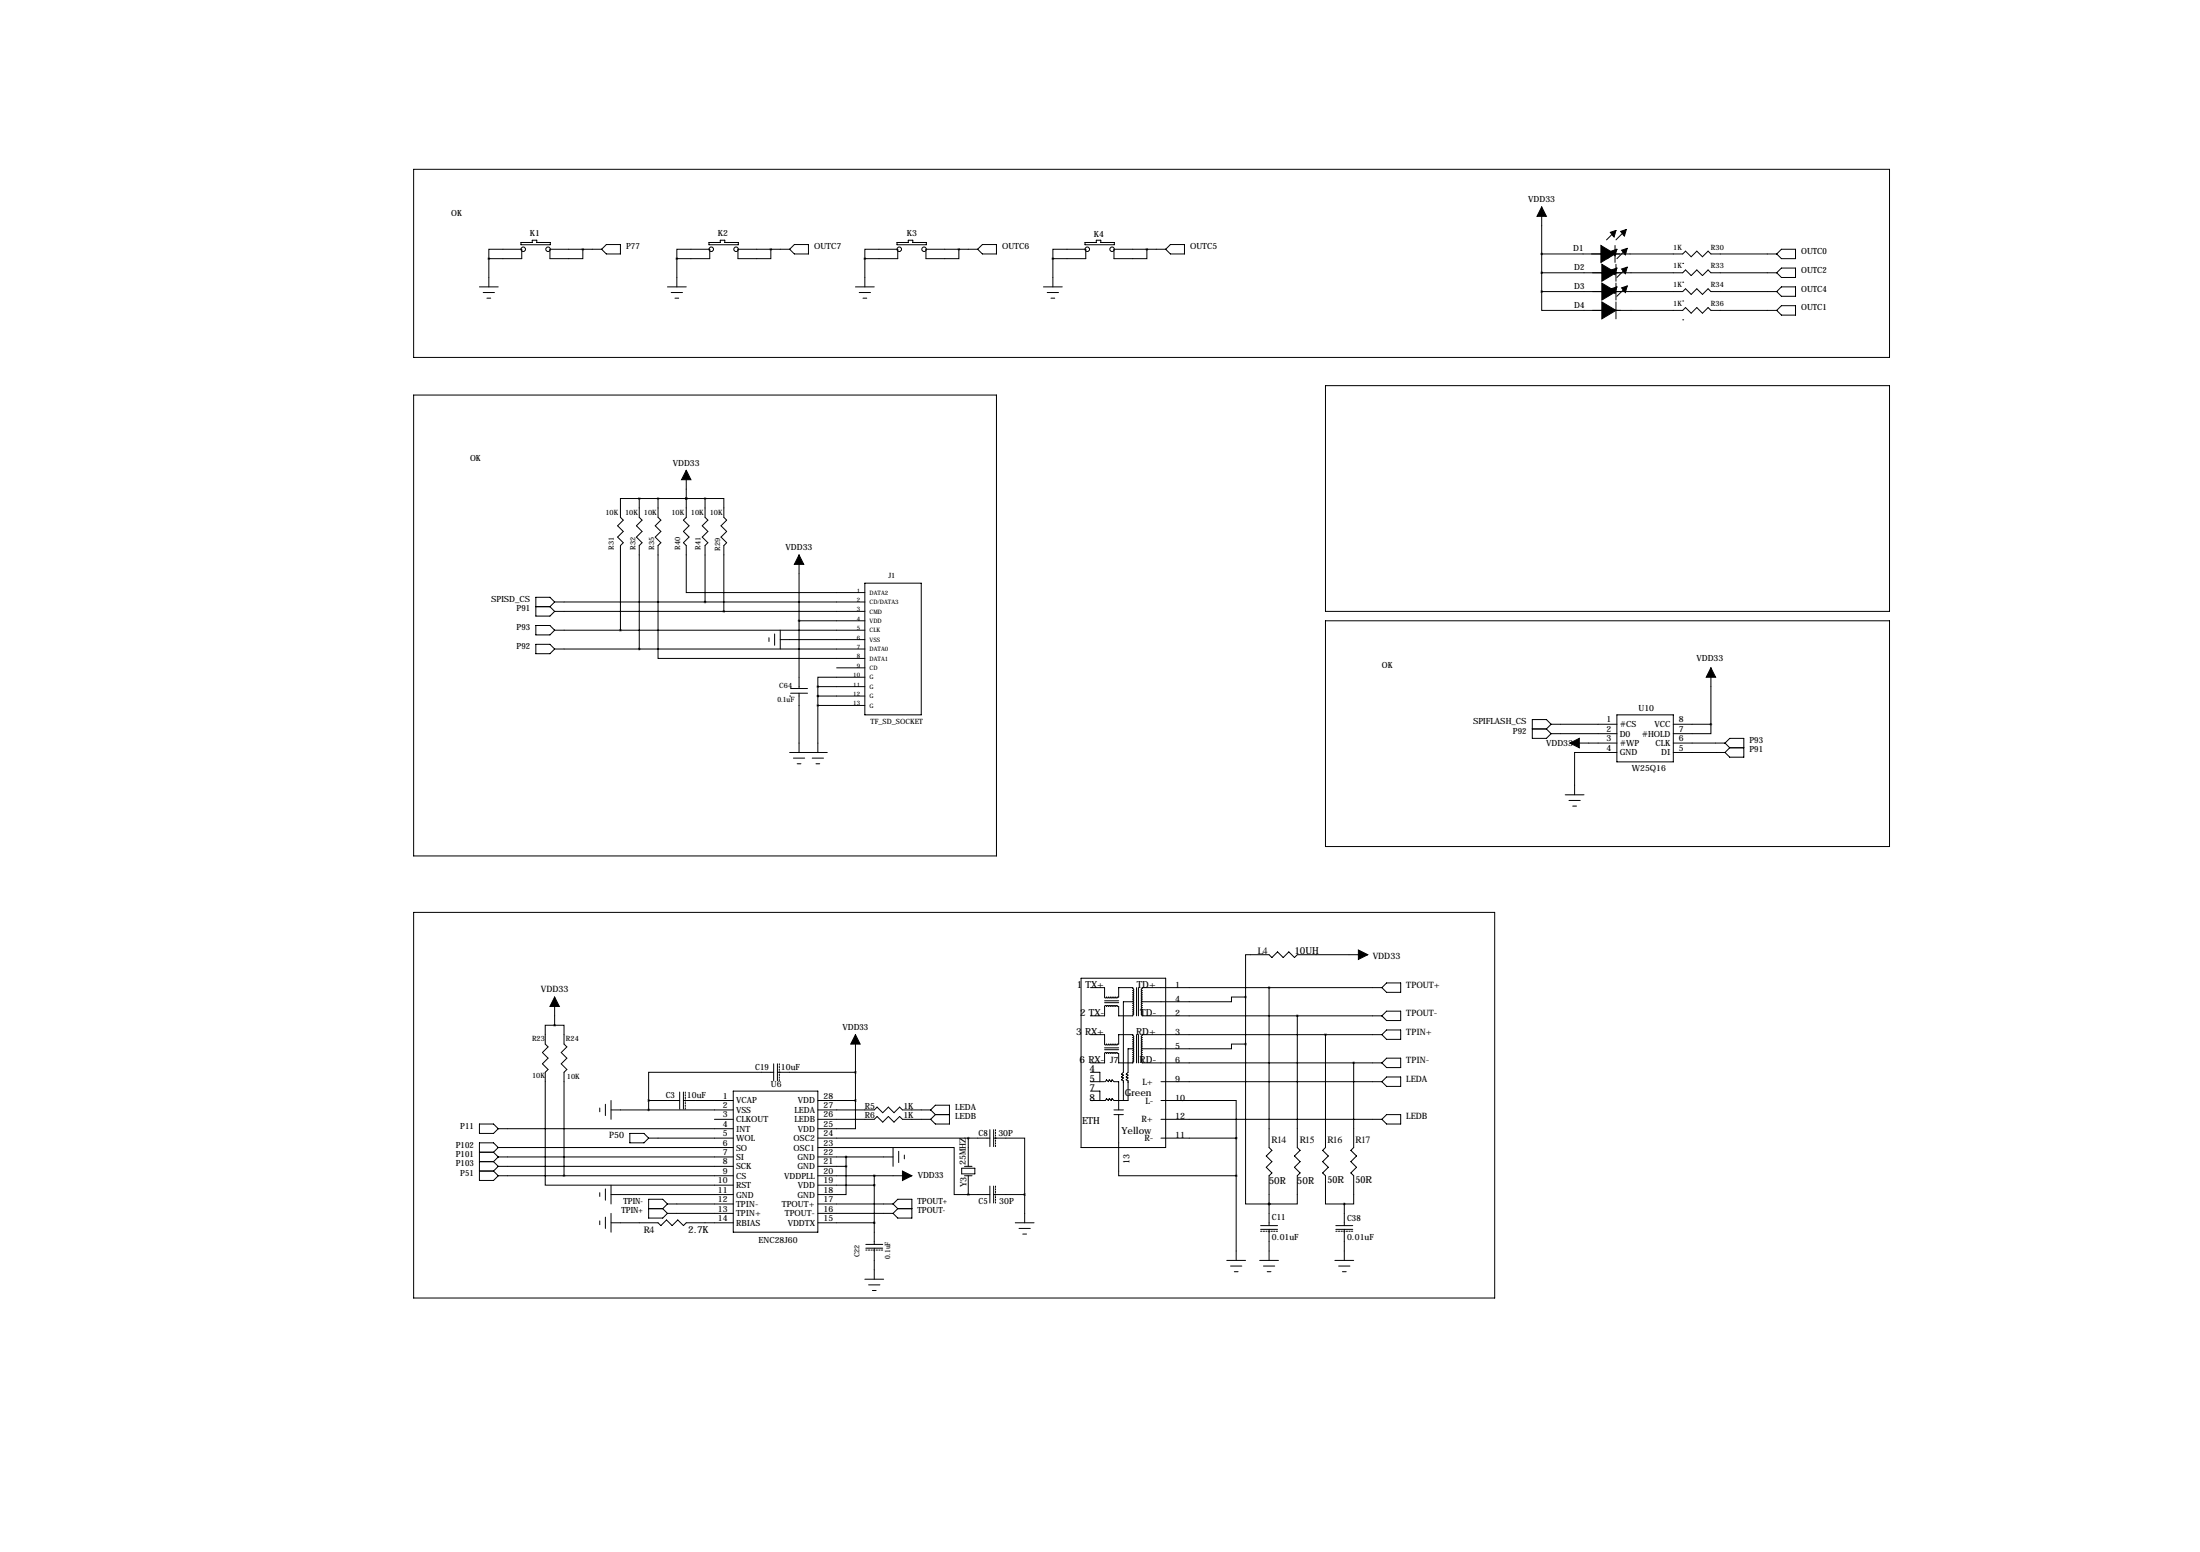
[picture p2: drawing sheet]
<svg xmlns="http://www.w3.org/2000/svg" width="594mm" height="419mm" viewBox="0 0 594 419" stroke-linecap="round" stroke-linejoin="round" font-family="sans-serif">
<g fill="none" stroke="#000" stroke-width=".27">
<path d="M111.8 45.7h398.7v50.8h-398.7zM416.6 55.9v22.8M129.5 77.5h5.1M130.6 79h3M132.1 67.3h8.9v2.6h-8.9zM132.1 69.9v7.6M140.8 65.5h3v-.6h1.2v.6h3.7v.6h-7.9zM157.5 67.3v2.6h-8.9v-2.6h14M162.6 67.3l1.2-1.3h3.8v2.6h-3.8zM180.3 77.5h5.1M181.4 79h3M182.9 67.3h8.9v2.6h-8.9z"/>
<path d="M182.9 69.9v7.6M191.6 65.5h3v-.6h1.2v.6h3.7v.6h-7.9zM208.3 67.3v2.6h-8.9v-2.6h14M213.4 67.3l1.2-1.3h3.8v2.6h-3.8zM231.1 77.5h5.1M232.2 79h3M233.7 67.3h8.9v2.6h-8.9zM233.7 69.9v7.6M242.4 65.5h3v-.6h1.2v.6h3.7v.6h-7.9zM259.1 67.3v2.6h-8.9v-2.6h14M264.2 67.3l1.2-1.3h3.8v2.6h-3.8zM281.9 77.5h5.1"/>
<path d="M283 79h3M284.5 67.3h8.9v2.6h-8.9zM284.5 69.9v7.6M293.2 65.5h3v-.6h1.2v.6h3.7v.6h-7.9zM309.9 67.3v2.6h-8.9v-2.6h14M315 67.3l1.2-1.3h3.8v2.6h-3.8zM416.6 78.7v5.1h38.1l.7-.7 1.5 1.5 1.6-1.5 1.5 1.5 1.5-1.5 .8 .7h17.8M416.6 68.6h38.1l.7-.8 1.5 1.5 1.6-1.5 1.5 1.5 1.5-1.5 .8 .8h17.8M416.6 73.7h38.1l.7-.8 1.5 1.5 1.6-1.5 1.5 1.5 1.5-1.5 .8 .8h17.8M416.6 78.7h38.1l.7-.7 1.5 1.5 1.6-1.5 1.5 1.5 1.5-1.5 .8 .7h17.8M436.4 66.3v4.6M436.6 62.2l-2.5 2.6"/>
<path d="M436.6 71.4v4.5M436.6 76.5v4.5M436.9 67.3l-2.6 2.6M436.9 72.4l-2.6 2.5M436.9 77.5l-2.6 2.5M439.2 62.2l-2.6 2.6M439.4 67.3l-2.5 2.6M439.4 72.4l-2.5 2.5M439.4 77.5l-2.5 2.5M454.7 71.1h.1M454.7 76.2h.1M480.1 73.7l1.2-1.3h3.8v2.5h-3.8z"/>
<path d="M481.3 67.3h3.8v2.6h-3.8l-1.2-1.3zM481.3 77.5h3.8v2.5h-3.8l-1.2-1.3zM131.6 80.5h1M182.4 80.5h1M233.2 80.5h1M284 80.5h1M436.6 81.5v4.6M454.7 81.3h.1M454.7 86.4h.1M480.1 83.8l1.2-1.2h3.8v2.5h-3.8zM111.8 106.7h157.4v124.4h-157.4zM358.1 104.1h152.4v61h-152.4z"/>
<path d="M172.7 134.6h-5.1v5.1l.8 .8-1.5 1.5 1.5 1.5-1.5 1.5 1.5 1.6-.8 .7v22.9M172.7 134.6v5.1l.8 .8-1.5 1.5 1.5 1.5-1.5 1.5 1.5 1.6-.8 .7v28M172.7 134.6h17.8M177.8 134.6v5.1l.8 .8-1.6 1.5 1.6 1.5-1.6 1.5 1.6 1.6-.8 .7v30.5h55.9M185.4 127v12.7l-.7 .8 1.5 1.5-1.5 1.5 1.5 1.5-1.5 1.6 .7 .7v12.7h48.3M185.4 134.6h.1M190.5 134.6h5.1v5.1l.7 .8-1.5 1.5 1.5 1.5-1.5 1.5 1.5 1.6-.7 .7v17.8M190.5 134.6v5.1l.8 .8-1.6 1.5 1.6 1.5-1.6 1.5 1.6 1.6-.8 .7v15.3M215.9 149.9v36M233.7 157.5h15.2v35.5h-15.2zM144.8 168.9h3.8l1.3 1.3-1.3 1.2h-3.8zM144.8 174h3.8l1.3 1.3-1.3 1.2h-3.8z"/>
<path d="M144.8 163.8h3.8M148.6 163.8l1.3 1.3M149.9 165.1h83.8M149.9 162.6l-1.3-1.3h-3.8v5.1h3.8l1.3-1.3M149.9 162.6h83.8M149.9 170.2h83.8M149.9 175.3h83.8M149.9 162.6l-1.3 1.2M207.8 172.2v1M209.3 171.2v3M210.8 172.7h22.9M210.8 170.2v5.1"/>
<path d="M215.9 167.6h17.8M358.1 167.6h152.4v61h-152.4zM213.4 188h.1M213.6 187.2h4.6M213.6 185.9h4.6M215.9 187.2v16M221 185.4h12.7M221 188h12.7M221 190.5h12.7M221 185.4v17.8M226.1 180.3h7.6M233.7 182.9h-12.7v2.5"/>
<path d="M414 196.8h3.8M417.8 196.8l1.3 1.3M419.1 195.6h17.8M419.1 198.1h17.8M419.1 195.6l-1.3-1.3h-3.8v5.1h3.8l1.3-1.3M419.1 195.6l-1.3 1.2M436.9 193h15.2v12.7h-15.2zM452.1 195.6h10.2M462.3 195.6v2.5h-10.2M462.3 180.3v15.3M213.4 203.2h10.1M214.4 204.7h3"/>
<path d="M215.4 206.2h1M219.5 204.7h3M220.5 206.2h1M422.9 214.6h5.1M423.9 216.2h3.1M424.2 200.7h12.7M424.9 217.7h1.1M436.9 203.2h-11.5v11.4M452.1 200.7h14M452.1 203.2h14M466.1 200.7l1.3-1.3h3.8v5.1h-3.8l-1.3-1.3M466.1 200.7l1.3 1.2"/>
<path d="M467.4 201.9h3.8M467.4 201.9l-1.3 1.3M111.8 246.4h292.1v104.1h-292.1zM369.6 257.8h-19.1l-.7 .8-1.6-1.6-1.5 1.6-1.5-1.6-1.5 1.6-.8-.8h-6.4v11.4M149.9 276.9h-2.6v5l.8 .8-1.5 1.5 1.5 1.6-1.5 1.5 1.5 1.5-.8 .8v30.4h50.8M149.9 276.9h2.5v5l.8 .8-1.6 1.5 1.6 1.6-1.6 1.5 1.6 1.5-.8 .8v27.9M149.9 269.2v7.7M231.1 279.4v17.8M292.1 264.2h22.9v45.7h-22.9zM294.6 279.4h3.8v2.5l.3 .3 .3-.3 .2 .3 .3-.3 .2 .3 .3-.3 .2 .3 .3-.3 .2 .3 .3-.3 .2 .3 .3-.3 .3 .3 .5-.3v-2.5h3.8l.2 .5-.2 .3 .2 .2-.2 .3 .2 .2-.2 .3 .2 .2-.2 .3 .2 .2-.2 .3 .2 .2-.2 .3 .2 .3-.2 .2M294.6 266.7h3.8v2.5l.3 .3 .3-.3 .2 .3 .3-.3 .2 .3 .3-.3 .2 .3 .3-.3 .2 .3 .3-.3 .2 .3 .3-.3 .3 .3 .5-.3v-2.5h3.8l.2 .5-.2 .3 .2 .2-.2 .3 .2 .2-.2 .3 .2 .2-.2 .3 .2 .2-.2 .3 .2 .2-.2 .3 .2 .3-.2 .2M298.4 270.3h3.9"/>
<path d="M298.4 270.8h3.9M306.1 270.5l.2 .3-.2 .2 .2 .3-.2 .2 .2 .3-.2 .2 .2 .3-.2 .2 .2 .3-.2 .2 .2 .3-.2 .3 .2 .2-.2 .5h-3.8v-2.5l-.5-.3-.3 .3-.3-.3-.2 .3-.3-.3-.2 .3-.3-.3-.2 .3-.3-.3-.2 .3-.3-.3-.2 .3-.1-.2h-.4l-.1 2.7h-3.8M306.1 270.5h-2.6v19.1l-.5 .5 .5 .2-.5 .5 .5 .3-.5 .5 .5 .2v5.4M307.1 266.7v7.6M307.1 279.4v7.6M307.6 266.7v7.6M307.6 279.4v7.6M308.6 270.5l-.2 .3 .2 .2-.2 .3 .2 .2-.2 .3 .2 .2-.2 .3 .2 .2-.2 .3 .2 .2-.2 .3 .2 .3-.2 .2 .2 .5h64.8M336.5 269.2h-3.8v1.3h-24.1M336.5 269.2v12.7M342.9 266.7v43.2l.8 .7-1.6 1.6 1.6 1.5-1.6 1.5 1.6 1.5-.8 .8v13.5M350.5 274.3v35.6l.8 .7-1.5 1.6 1.5 1.5-1.5 1.5 1.5 1.5-.8 .8v7.6h-7.6"/>
<path d="M358.1 279.4v30.5l-.7 .7 1.5 1.6-1.5 1.5 1.5 1.5-1.5 1.5 .7 .8v7.6h5.1M373.4 266.7h-64.8l-.2 .5 .2 .3-.2 .2 .2 .3-.2 .2 .2 .3-.2 .2 .2 .3-.2 .2 .2 .3-.2 .2 .2 .3-.2 .3 .2 .2M373.4 279.4h-64.8l-.2 .5 .2 .3-.2 .2 .2 .3-.2 .2 .2 .3-.2 .2 .2 .3-.2 .2 .2 .3-.2 .2 .2 .3-.2 .3 .2 .2M374.6 265.4h3.9v2.6h-3.9l-1.2-1.3zM374.6 273h3.9v2.6h-3.9l-1.2-1.3zM374.6 278.1h3.9v2.6h-3.9l-1.2-1.3zM162.1 299.2v1M163.6 298.2v3M165.1 299.7h33M165.1 297.2v5.1M175.3 297.2h8.3M175.3 297.2v2.5"/>
<path d="M183.6 294.9v4.6M184.7 297.2h13.4M184.7 294.9v4.6M198.1 294.6h22.9v38.1h-22.9zM209 289.6h-33.7v7.6M209 287.3v4.5M210.1 289.6h21M210.1 287.3v4.5M221 297.2h10.1M221 299.7h15.2l.8-.7 1.5 1.5 1.5-1.5 1.6 1.5 1.5-1.5 .7 .7h7.7M231.1 297.2v7.6h-10.1M251.5 299.7l1.2-1.3h3.8v5.1h-3.8l-1.2-1.2"/>
<path d="M251.5 299.7l1.2 1.3M294.6 294.6h2.6v2.6M294.6 292.1h3.8M294.6 289.6h2.6v2.5M298.4 283h3.9M298.4 283.5h3.9M298.7 292.1l.3-.5 .5 .5 .2-.5 .5 .5 .3-.5 .5 .5h1.3v7.6M301 299.7h2.5M306.1 283.2l.2 .3-.2 .2 .2 .3-.2 .2 .2 .3-.2 .2 .2 .3-.2 .2 .2 .3-.2 .3 .2 .2-.2 .3 .2 .2-.2 .5h-3.8v-2.5l-.5-.3-.3 .3-.3-.3-.2 .3-.3-.3-.2 .3-.3-.3-.2 .3-.3-.3-.2 .3-.3-.3-.2 .3-.1-.2h-.4l-.1 2.7h-3.8M306.1 283.2h-1.3v6.4l-.5 .5 .5 .2-.5 .5 .5 .3-.5 .5 .5 .2v5.4h-3.8l-.5-.5-.3 .5-.5-.5-.2 .5-.5-.5-.3 .5h-4.1M308.6 283.2l-.2 .3 .2 .2-.2 .3 .2 .2-.2 .3 .2 .2-.2 .3 .2 .2-.2 .3 .2 .3-.2 .2 .2 .3-.2 .2 .2 .5h64.8M313.7 297.2h20.3v10.1"/>
<path d="M313.7 292.1h59.7M336.5 281.9h-3.8v1.3h-24.1M336.5 281.9v43.2h6.4M365.8 287v22.9l-.8 .7 1.5 1.6-1.5 1.5 1.5 1.5-1.5 1.5 .8 .8v7.6h-2.6M374.6 285.8h3.9v2.5h-3.9l-1.2-1.3zM374.6 290.8h3.9v2.6h-3.9l-1.2-1.3zM129.5 303.5h3.8l1.3 1.3-1.3 1.3h-3.8zM129.5 311.1h3.8M129.5 313.7h3.8M129.5 316.2h3.8M133.3 311.1l1.3 1.3M133.3 313.7l1.3 1.3"/>
<path d="M133.3 316.2l1.3 1.3M134.6 304.8h63.5M134.6 309.9h63.5M134.6 312.4h63.5M134.6 315h63.5M134.6 317.5h63.5M134.6 309.9l-1.3-1.3h-3.8v10.2h3.8l1.3-1.3M134.6 309.9l-1.3 1.2M134.6 312.4l-1.3 1.3M134.6 315l-1.3 1.2M170.2 306.1h3.8l1.3 1.2-1.3 1.3h-3.8zM175.3 307.3h22.8"/>
<path d="M193 302.3h5.1M221 309.9h36.8v12.7h3.8M221 302.3h15.2l.8-.8 1.5 1.5 1.5-1.5 1.6 1.5 1.5-1.5 .7 .8h7.7M221 307.3h46.5M221 312.4h20.3M221 315h7.6M221 317.5h25.4M228.6 315v7.6h-7.6M228.6 312.4v2.6M236.2 317.5v18.5M241.3 309.9v5.1M242.8 310.9v3"/>
<path d="M244.3 311.9v1M252.7 301h3.8M252.7 301l-1.2 1.3M259.8 315.5h3.6v1.5h-3.6zM260.6 315h2M260.6 317.5h2M261.6 307.3v7.7M261.6 317.5v5.1M267.5 305.1v4.5M268.5 307.3h8.4v15.3M268.5 305.1v4.5M301 301h2.5"/>
<path d="M302.3 301v16.5h31.7M313.7 302.3h59.7M313.7 307.3h20.3M334 307.3v33.1M373.4 302.3l1.2-1.3h3.9v2.5h-3.9zM162.1 322.1v1M162.1 329.7v1M163.6 321.1v3M163.6 328.7v3M165.1 330.2h12.7l.8 .8 1.5-1.6 1.5 1.6 1.5-1.6 1.6 1.6 .7-.8h12.7M165.1 322.6h33M165.1 320v5.1"/>
<path d="M165.1 327.7v5M175.3 326.4h3.8M179.1 326.4l1.2 1.3M180.3 325.1h17.8M180.3 327.7h17.8M180.3 325.1l-1.2 1.3M180.3 325.1l-1.2-1.3h-3.8v5.1h3.8l1.2-1.2M221 330.2h15.2M221 320h15.2M221 325.1h20.3M221 327.7h20.3M233.9 336h4.6"/>
<path d="M233.9 337.1h4.6M236.2 337.1v8.3M241.3 325.1l1.3-1.3h3.8v5.1h-3.8l-1.3-1.2M241.3 325.1l1.3 1.3M242.6 326.4h3.8M242.6 326.4l-1.3 1.3M261.6 322.6h.1M261.6 322.6h5.9M267.5 320.3v4.6M268.5 322.6h8.4M268.5 320.3v4.6M274.3 330.2h5.1"/>
<path d="M275.3 331.7h3.1M276.4 333.2h1M276.9 322.6v7.6M340.6 331h4.6M340.6 332h4.6M342.9 325.1h.1M342.9 332v8.4M360.9 331h4.6M360.9 332h4.6M363.2 325.1v5.9M363.2 332v8.4M233.7 345.4h5.1"/>
<path d="M234.7 347h3M235.7 348.5h1M331.5 340.4h5M332.5 341.9h3M333.5 343.4h1M340.4 340.4h5M341.4 341.9h3M342.4 343.4h1M360.7 340.4h5.1M361.7 341.9h3M362.7 343.4h1"/>
<circle cx="141.4" cy="67.3" r=".61"/>
<circle cx="148.1" cy="67.3" r=".61"/>
<circle cx="192.2" cy="67.3" r=".61"/>
<circle cx="198.9" cy="67.3" r=".61"/>
<circle cx="243" cy="67.3" r=".61"/>
<circle cx="249.7" cy="67.3" r=".61"/>
<circle cx="293.8" cy="67.3" r=".61"/>
<circle cx="300.5" cy="67.3" r=".61"/>
</g>
<path d="M185.2 294.9v4.6M210.6 287.3v4.5M269 305.1v4.5M238.5 337.6h-4.6M269 320.3v4.6M340.6 332.5h4.6M360.9 332.5h4.6" fill="none" stroke="#000" stroke-width=".27" stroke-dasharray=".4 .4"/>
<g fill="#000" stroke="#000" stroke-width=".27">
<path d="M416.6 55.9l1.2 2.5h-2.5zM432.6 68.6h3.8l-3.8 2.3zM432.6 66.3l3.8 2.3h-3.8zM432.8 73.7h3.8l-3.8 2.2zM432.8 71.4l3.8 2.3h-3.8zM432.8 78.7h3.8l-3.8 2.3zM432.8 76.5l3.8 2.2h-3.8zM435.1 62.7l1.5-.5-.5 1.8zM435.4 67.8l1.5-.5-.5 1.8zM435.4 72.9l1.5-.5-.5 1.8zM435.4 78l1.5-.5-.5 1.7zM437.9 62.5l1.5-.5-.5 1.8z"/>
<path d="M438.1 67.6l1.6-.5-.5 1.7zM438.1 72.6l1.6-.5-.5 1.8zM438.1 77.7l1.6-.5-.5 1.8zM432.8 83.8h3.8l-3.8 2.3zM432.8 81.5l3.8 2.3h-3.8zM185.4 127l1.3 2.5h-2.6zM215.9 149.9l1.3 2.5h-2.6zM462.3 180.3l1.2 2.6h-2.5zM424.2 200.7l2.5-1.3v2.5zM367 256.5l2.6 1.3-2.6 1.3zM149.9 269.2l1.2 2.6h-2.5zM231.1 279.4l1.3 2.5h-2.5z"/>
<path d="M243.8 316.2l2.6 1.3-2.6 1.3z"/>
</g>
<path d="M167.6 170.2a.05 .05 0 0 0 .1 0 .05 .05 0 0 0-.1 0zM175.2 299.7a.05 .05 0 0 0 .1 0 .05 .05 0 0 0-.1 0zM231.1 297.2a.05 .05 0 0 0 .1 0 .05 .05 0 0 0-.1 0zM276.8 322.6a.05 .05 0 0 0 .1 0 .05 .05 0 0 0-.1 0zM365.7 287a.05 .05 0 0 0 .1 0 .05 .05 0 0 0-.1 0zM358.1 279.4a.05 .05 0 0 0 .1 0 .05 .05 0 0 0-.1 0zM416.5 73.7a.05 .05 0 0 0 .1 0 .05 .05 0 0 0-.1 0zM416.5 78.7a.05 .05 0 0 0 .1 0 .05 .05 0 0 0-.1 0zM416.5 68.6a.05 .05 0 0 0 .1 0 .05 .05 0 0 0-.1 0zM149.8 276.9a.05 .05 0 0 0 .1 0 .05 .05 0 0 0-.1 0zM231.1 289.6a.05 .05 0 0 0 .1 0 .05 .05 0 0 0-.1 0zM175.2 297.2a.05 .05 0 0 0 .1 0 .05 .05 0 0 0-.1 0zM336.5 281.9a.05 .05 0 0 0 .1 0 .05 .05 0 0 0-.1 0zM336.5 269.2a.05 .05 0 0 0 .1 0 .05 .05 0 0 0-.1 0z" fill="#000" stroke="#000" stroke-width=".63"/>
<g font-size="2.6">
<text x="339.8" y="257.6">L4</text>
<text x="349.7" y="257.6">10UH</text>
<text x="290.9" y="266.7">1 TX+</text>
<text x="307.1" y="266.7">TD+</text>
<text x="291.8" y="274.3">2 TX-</text>
<text x="308" y="274.3">TD-</text>
<text x="290.8" y="279.4">3 RX+</text>
<text x="307" y="279.4">RD+</text>
<text x="291.7" y="287">6 RX- J7</text>
<text x="307.9" y="287">RD-</text>
<text x="294.4" y="289.6">4</text>
<text x="294.4" y="292.1">5</text>
<text x="294.4" y="294.6">7</text>
<text x="294.4" y="297.2">8</text>
<text x="303.9" y="295.9">Green</text>
<text x="292.4" y="303.5">ETH</text>
<text x="303" y="306.3">Yellow</text>
<text x="343.6" y="308.8">R14</text>
<text x="351.2" y="308.8">R15</text>
<text x="358.6" y="308.8">R16</text>
<text x="366.3" y="308.8">R17</text>
<text x="342.8" y="319.6">50R</text>
<text x="350.4" y="319.6">50R</text>
<text x="358.6" y="319.5">50R</text>
<text x="366.3" y="319.5">50R</text>
<text x="174" y="333">R4</text>
<text x="185.9" y="333">2.7K</text>
</g>
<g font-size="2.4">
<text x="370.9" y="259.1">VDD33</text>
<text x="146.1" y="268">VDD33</text>
<text x="317.5" y="266.7">1</text>
<text x="380" y="266.7">TPOUT+</text>
<text x="317.5" y="270.5">4</text>
<text x="317.5" y="274.3">2</text>
<text x="380" y="274.3">TPOUT-</text>
<text x="317.5" y="279.4">3</text>
<text x="380" y="279.4">TPIN+</text>
<text x="317.5" y="283.2">5</text>
<text x="317.5" y="287">6</text>
<text x="380" y="287">TPIN-</text>
<text x="308.7" y="292.9">L+</text>
<text x="317.5" y="292.1">9</text>
<text x="380" y="292.1">LEDA</text>
<text x="309.5" y="298">L-</text>
<text x="317.5" y="297.2">10</text>
<text x="308.4" y="303.1">R+</text>
<text x="317.5" y="302.3">12</text>
<text x="380" y="302.3">LEDB</text>
<text x="164.6" y="307.3">P50</text>
<text x="309.2" y="308.2">R-</text>
<text x="317.5" y="307.3">11</text>
<text x="261" y="314.7" transform="rotate(-90 261 314.7)">25MHZ</text>
<text x="305.2" y="314.4" transform="rotate(-90 305.2 314.4)">13</text>
<text x="261.1" y="320.5" transform="rotate(-90 261.1 320.5)">Y3</text>
</g>
<g font-size="2.3">
<text x="121.9" y="58.4">OK</text>
<text x="412.9" y="54.6">VDD33</text>
<text x="143.1" y="63.8">K1</text>
<text x="193.9" y="63.8">K2</text>
<text x="245" y="63.8">K3</text>
<text x="295.5" y="64">K4</text>
<text x="169.2" y="67.3">P77</text>
<text x="220" y="67.3">OUTC7</text>
<text x="270.8" y="67.3">OUTC6</text>
<text x="321.6" y="67.3">OUTC5</text>
<text x="425.1" y="67.8">D1</text>
<text x="486.7" y="68.6">OUTC0</text>
<text x="425.3" y="72.9">D2</text>
<text x="425.3" y="78">D3</text>
<text x="486.7" y="73.7">OUTC2</text>
<text x="425.3" y="83.1">D4</text>
<text x="486.7" y="78.7">OUTC4</text>
<text x="486.7" y="83.8">OUTC1</text>
<text x="127" y="124.5">OK</text>
<text x="181.8" y="125.7">VDD33</text>
<text x="212.3" y="148.6">VDD33</text>
<text x="132.7" y="162.6">SPISD_CS</text>
<text x="139.6" y="165.1">P91</text>
<text x="139.6" y="170.2">P93</text>
<text x="139.6" y="175.3">P92</text>
<text x="458.4" y="178.6">VDD33</text>
<text x="373.4" y="180.3">OK</text>
<text x="398" y="195.6">SPIFLASH_CS</text>
<text x="434" y="195.1">1</text>
<text x="434" y="197.6">2</text>
<text x="437.6" y="196.4">#CS</text>
<text x="442.7" y="192">U10</text>
<text x="447" y="196.4">VCC</text>
<text x="453.6" y="195.1">8</text>
<text x="453.6" y="197.6">7</text>
<text x="408.8" y="198.1">P92</text>
<text x="417.8" y="201.4">VDD33</text>
<text x="434" y="200.2">3</text>
<text x="434" y="202.7">4</text>
<text x="437.6" y="198.9">D0</text>
<text x="437.6" y="201.5">#WP</text>
<text x="443.6" y="198.9">#HOLD</text>
<text x="447.3" y="201.5">CLK</text>
<text x="453.6" y="200.2">6</text>
<text x="453.6" y="202.7">5</text>
<text x="472.7" y="203.2">P91</text>
<text x="472.7" y="200.7">P93</text>
<text x="437.6" y="204">GND</text>
<text x="440.9" y="208.1">W25Q16</text>
<text x="448.9" y="204">DI</text>
<text x="227.6" y="278.1">VDD33</text>
<text x="204.1" y="288.9">C19</text>
<text x="208.3" y="293.6">U6</text>
<text x="211" y="288.9">10uF</text>
<text x="179.9" y="296.5">C3</text>
<text x="185.6" y="296.5">10uF</text>
<text x="195.3" y="296.7">1</text>
<text x="195.3" y="299.2">2</text>
<text x="198.9" y="298">VCAP</text>
<text x="215.6" y="298">VDD</text>
<text x="222.5" y="296.7">28</text>
<text x="222.5" y="299.2">27</text>
<text x="233.7" y="299.5">R5</text>
<text x="244.1" y="299.5">1K</text>
<text x="258.1" y="299.7">LEDA</text>
<text x="124.3" y="304.8">P11</text>
<text x="195.3" y="301.8">3</text>
<text x="195.3" y="304.3">4</text>
<text x="198.9" y="300.5">VSS</text>
<text x="198.9" y="303.1">CLKOUT</text>
<text x="198.9" y="305.6">INT</text>
<text x="214.7" y="300.5">LEDA</text>
<text x="214.7" y="303.1">LEDB</text>
<text x="215.6" y="305.6">VDD</text>
<text x="222.5" y="301.8">26</text>
<text x="222.5" y="304.3">25</text>
<text x="233.7" y="302">R6</text>
<text x="244.1" y="302">1K</text>
<text x="258.1" y="302.3">LEDB</text>
<text x="123.1" y="309.9">P102</text>
<text x="195.3" y="306.8">5</text>
<text x="195.3" y="309.4">6</text>
<text x="195.3" y="311.9">7</text>
<text x="198.9" y="308.1">WOL</text>
<text x="198.9" y="310.7">SO</text>
<text x="214.4" y="308.1">OSC2</text>
<text x="214.4" y="310.7">OSC1</text>
<text x="222.5" y="306.8">24</text>
<text x="222.5" y="309.4">23</text>
<text x="222.5" y="311.9">22</text>
<text x="264.4" y="306.8">C8</text>
<text x="269.7" y="306.8">30P</text>
<text x="123.1" y="312.4">P101</text>
<text x="123.1" y="315">P103</text>
<text x="124.3" y="317.5">P51</text>
<text x="195.3" y="314.5">8</text>
<text x="195.3" y="317">9</text>
<text x="198.9" y="313.2">SI</text>
<text x="198.9" y="315.8">SCK</text>
<text x="215.5" y="313.2">GND</text>
<text x="215.5" y="315.8">GND</text>
<text x="222.5" y="314.5">21</text>
<text x="222.5" y="317">20</text>
<text x="194" y="319.5">10</text>
<text x="194" y="322.1">11</text>
<text x="198.9" y="318.3">CS</text>
<text x="198.9" y="320.8">RST</text>
<text x="198.9" y="323.4">GND</text>
<text x="211.9" y="318.3">VDDPLL</text>
<text x="215.5" y="323.4">GND</text>
<text x="215.6" y="320.8">VDD</text>
<text x="222.5" y="319.5">19</text>
<text x="222.5" y="322.1">18</text>
<text x="248" y="318">VDD33</text>
<text x="167.9" y="327.7">TPIN+</text>
<text x="168.5" y="325.1">TPIN-</text>
<text x="194" y="324.6">12</text>
<text x="194" y="327.2">13</text>
<text x="194" y="329.7">14</text>
<text x="198.9" y="325.9">TPIN-</text>
<text x="198.9" y="328.5">TPIN+</text>
<text x="211.3" y="325.9">TPOUT+</text>
<text x="212" y="328.5">TPOUT-</text>
<text x="222.5" y="324.6">17</text>
<text x="222.5" y="327.2">16</text>
<text x="222.5" y="329.7">15</text>
<text x="247.9" y="325.1">TPOUT+</text>
<text x="247.9" y="327.7">TPOUT-</text>
<text x="264.4" y="325.1">C5</text>
<text x="270" y="325.1">30P</text>
<text x="343.7" y="329.5">C11</text>
<text x="364" y="329.8">C38</text>
<text x="198.9" y="331">RBIAS</text>
<text x="205" y="335.6">ENC28J60</text>
<text x="212.8" y="331">VDDTX</text>
<text x="343.7" y="334.9">0.01uF</text>
<text x="364" y="334.9">0.01uF</text>
</g>
<g font-size="2">
<text x="452.1" y="67.4">1K</text>
<text x="462.3" y="67.4">R30</text>
<text x="452.1" y="72.5">1K</text>
<text x="452.1" y="77.6">1K</text>
<text x="462.3" y="72.5">R33</text>
<text x="462.3" y="77.6">R34</text>
<text x="452.1" y="82.7">1K</text>
<text x="462.3" y="82.7">R36</text>
<text x="163.6" y="139">10K</text>
<text x="168.9" y="139">10K</text>
<text x="174" y="139">10K</text>
<text x="181.4" y="139">10K</text>
<text x="186.7" y="139">10K</text>
<text x="191.8" y="139">10K</text>
<text x="165.9" y="148.5" transform="rotate(-90 165.9 148.5)">R31</text>
<text x="171.7" y="148.5" transform="rotate(-90 171.7 148.5)">R32</text>
<text x="176.8" y="148.5" transform="rotate(-90 176.8 148.5)">R35</text>
<text x="183.8" y="148.5" transform="rotate(-90 183.8 148.5)">R40</text>
<text x="189.2" y="148.5" transform="rotate(-90 189.2 148.5)">R41</text>
<text x="194.6" y="148.8" transform="rotate(-90 194.6 148.8)">R29</text>
<text x="240" y="156.2">J1</text>
<text x="210.6" y="185.7">C64</text>
<text x="210.1" y="189.5">0.1uF</text>
<text x="235.2" y="195.6">TF_SD_SOCKET</text>
<text x="143.8" y="281">R23</text>
<text x="152.9" y="281">R24</text>
<text x="143.8" y="291.2">10K</text>
<text x="153.2" y="291.4">10K</text>
<text x="232.3" y="339.6" transform="rotate(-90 232.3 339.6)">C22</text>
<text x="240.5" y="339.9" transform="rotate(-90 240.5 339.9)">0.1uF</text>
</g>
<g font-size="1.6">
<text x="231.5" y="160">1</text>
<text x="235" y="160.6">DATA2</text>
<text x="231.5" y="162.6">2</text>
<text x="231.5" y="165.1">3</text>
<text x="231.5" y="167.6">4</text>
<text x="235" y="163.1">CD/DATA3</text>
<text x="235" y="165.7">CMD</text>
<text x="231.5" y="170.2">5</text>
<text x="231.5" y="172.7">6</text>
<text x="235" y="168.2">VDD</text>
<text x="235" y="170.8">CLK</text>
<text x="235" y="173.3">VSS</text>
<text x="231.5" y="175.3">7</text>
<text x="231.5" y="177.8">8</text>
<text x="235" y="175.8">DATA0</text>
<text x="235" y="178.4">DATA1</text>
<text x="230.5" y="182.9">10</text>
<text x="230.5" y="185.4">11</text>
<text x="231.5" y="180.3">9</text>
<text x="235" y="180.9">CD</text>
<text x="235" y="183.5">G</text>
<text x="235" y="186">G</text>
<text x="230.5" y="188">12</text>
<text x="230.5" y="190.5">13</text>
<text x="235" y="188.5">G</text>
<text x="235" y="191.1">G</text>
</g>
</svg>
